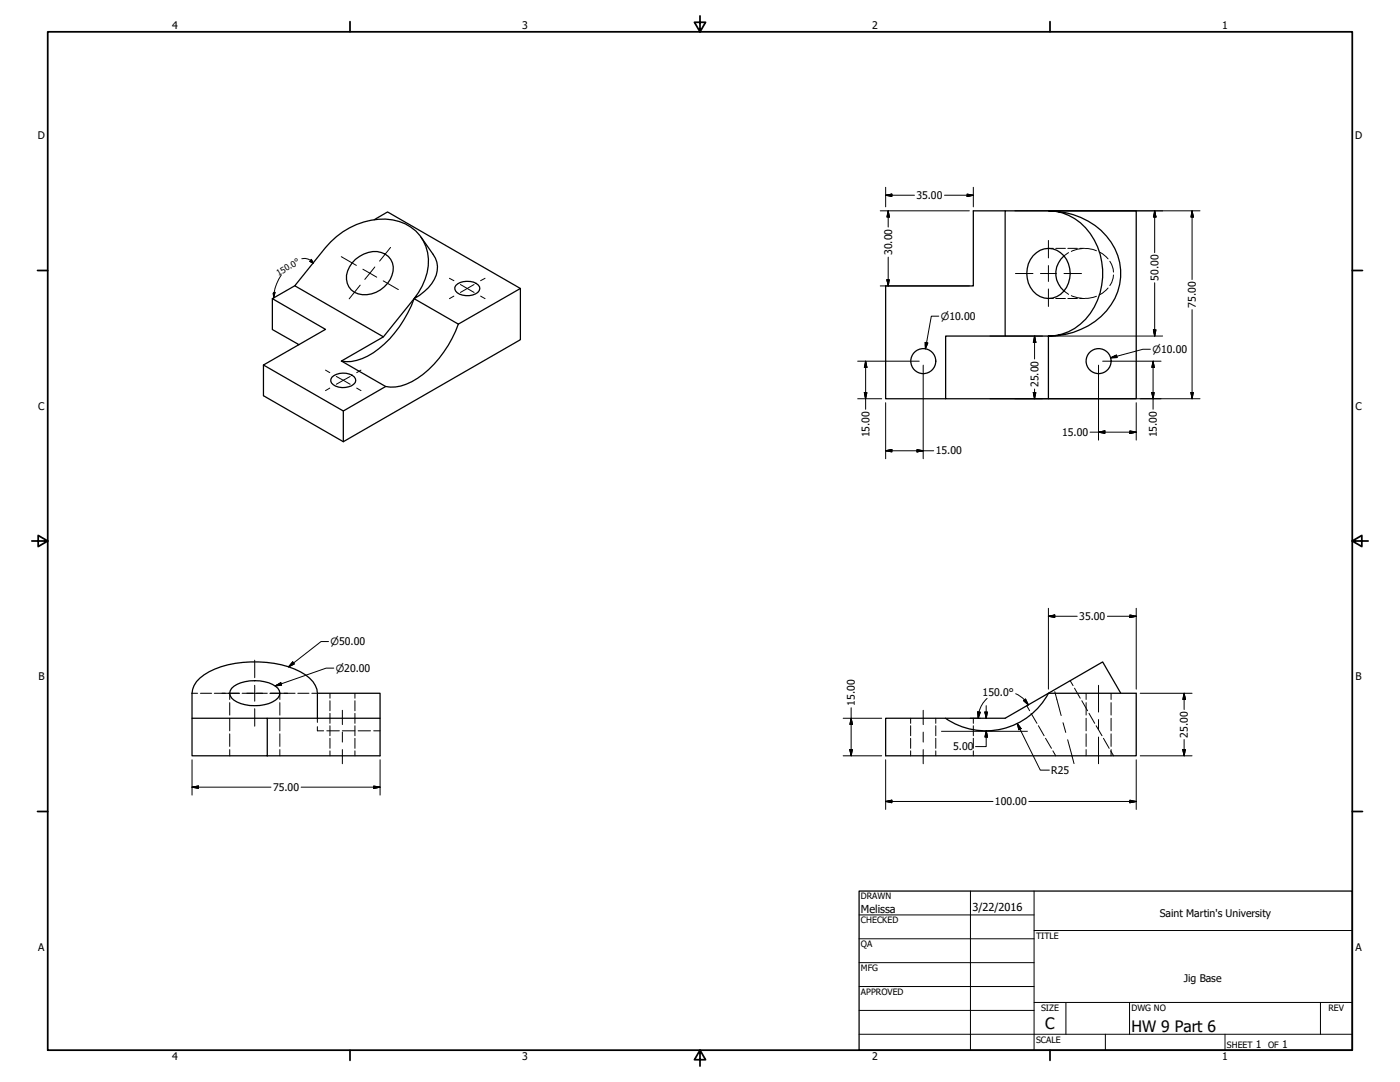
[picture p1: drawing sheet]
<svg xmlns="http://www.w3.org/2000/svg" width="559mm" height="432mm" viewBox="0 0 559 432" stroke-linecap="round" stroke-linejoin="round" font-family="sans-serif">
<!-- layer: Visible (ANSI) -->
<g fill="none" stroke="#000" stroke-width=".51">
<path d="M149.4 87.7l5.3-3.1 53 30.5-24.8 14.2M168.1 94.7l4.7 6.8a10.2 10.2 0 0 1-1.8 13.3l-3.6 3.1-2.1 1.3a21.8 21.8 0 0 0 4.7-20.8 17.6 17.6 0 0 0-18.9-10.9 30.9 30.9 0 0 0-21.2 11.3l-12.2 15.2 35.3 20.4 12.3-15.2 17.6 10.1M401.2 84.1h-12.7v30h-35v45h23.9M418.5 84.1a28.9 28.9 0 0 1 27.7 17.9 23.3 23.3 0 0 1-11.9 28 31.3 31.3 0 0 1-15.8 4.1 22.2 22.2 0 0 0 20.6-17.3 26.8 26.8 0 0 0-10.2-29.6 18.9 18.9 0 0 0-10.4-3.1zM117.7 114l-9 5.2M141.9 103.5a9.9 9.9 0 0 1 13.1-1.1 8.3 8.3 0 0 1-1.6 12.1 10 10 0 0 1-13.2 1.2 7.8 7.8 0 0 1 .3-10.7zM165.3 119.2a43.6 43.6 0 0 1-18.6 22.9 16.4 16.4 0 0 1-10.4 2M182 113.9a7.2 7.2 0 0 1 8.9-.2 2.09 2.09 0 0 1-1.1 3.6 7.1 7.1 0 0 1-7.9-1.2l-.4-1.5zM207.7 115.1v20.5l-70.7 40.7-31.8-18.4v-12.2M412.4 102a8.1 8.1 0 0 1 14.1 3.3 10.4 10.4 0 0 1-6.3 13.6 9 9 0 0 1-10.4-9.7 10.5 10.5 0 0 1 2.6-7.2zM424.7 102.1a9.1 9.1 0 0 0 0 14M119.3 137.5l-10.6-6v-12.3l21.2 12.2-24.7 14.3"/>
<path d="M153 134.4l-16.7 9.7M182.9 129.3a43.1 43.1 0 0 1-18.4 23 15.7 15.7 0 0 1-10.6 1.9M401.2 134.1h-23.8v25h76.1v-75h-52.3v50h17.3v25M105.2 145.7l31.8 18.3 16.9-9.8M132.5 150.6a7.1 7.1 0 0 1 8.9-.2 2.14 2.14 0 0 1-1.1 3.6 7.1 7.1 0 0 1-8-1.2l-.3-.7zM136.3 144.1l17.6 10.1M137 164v12.3M92.5 274.7a15.4 15.4 0 0 1 14.8-2.2 5.9 5.9 0 0 1 4.4 4.2 6.6 6.6 0 0 1-6.2 4.5 15 15 0 0 1-13-2.6 2.84 2.84 0 0 1 0-3.9zM126.7 276.7a10.7 10.7 0 0 0-6.8-8.6 43.9 43.9 0 0 0-36.5 0 10.7 10.7 0 0 0-6.8 8.6v9.9M418.5 276.7h35v24.9h-100v-15h47.7l38.9-22.4 7.3 12.5M418.5 276.7a28.4 28.4 0 0 1-41.1 9.9M76.6 286.6h30.1v15h-30.1z"/>
<path d="M106.7 286.6h45v15h-45M126.7 286.6v-9.9h25v9.9"/>
<circle cx="368.5" cy="144.1" r="5"/>
<circle cx="438.5" cy="144.1" r="5"/>
</g>
<!-- layer: Hidden (ANSI) -->
<g fill="none" stroke="#000" stroke-width=".4">
<path d="M418.5 99.1h1.9M421.4 99.1h3.9M426.2 99.1h3.8M431 99.1h1.9M432 99.2l-1.9 .2-2.5 .9M433.2 99.2l3.1 .4 1.3 .5M418.5 119.1h1.9M421.4 119.1h3.9M424.7 116.1l1.8 1.4M426.2 119.1h3.8M426.5 100.8l-1.8 1.3M427.6 118l2.5 .8 1.9 .3"/>
<path d="M431 119.1h1.9M437.6 118.2l-4.4 .9M438.7 100.5l1.3 .7 2.3 2.1M442.3 114.9l-2.3 2.1-1.3 .7M443 104.3l.7 1.3 .7 3M444.4 109.7l-.7 3-.7 1.3M76.6 276.7h2.3M80 276.7h4.5M85.5 276.7h4.5M91.1 276.7h4.5M91.7 276.7v2.4M96.6 276.7h4.5"/>
<path d="M102.2 276.7h4.5M107.8 276.7h4.4M111.7 276.7v2.4M113.3 276.7h4.5M118.9 276.7h4.4M124.5 276.7h2.2M131.7 276.7v1.9M131.7 279.7v4M141.7 276.7v1.9M141.7 279.7v4M427.2 271.7l1.1 1.9M428.9 274.6l2.3 4"/>
<path d="M431.8 279.7l2.3 4M433.5 276.7v2.4M443.5 276.7v2.4M91.7 280.4v5M91.7 286.6v5.1M91.7 292.9v5M91.7 299.1v2.5M111.7 280.4v5M111.7 286.6v5.1M111.7 292.9v5M111.7 299.1v2.5M126.7 286.6v1.7"/>
<path d="M126.7 290v1.7h2.5M130.4 291.7h5M131.7 284.7v4M131.7 289.6v4M131.7 294.6v4M131.7 299.7v1.9M136.7 291.7h5M141.7 284.7v4M141.7 289.6v4M141.7 294.6v4M141.7 299.7v1.9M142.9 291.7h5"/>
<path d="M149.2 291.7h2.5M363.5 286.6v2.1M363.5 289.6v4M363.5 294.6v4M363.5 299.7v1.9M373.5 286.6v2.1M373.5 289.6v4M373.5 294.6v4M373.5 299.7v1.9M388.5 286.6v2.1M388.5 289.6v4M388.5 294.6v4"/>
<path d="M388.5 299.7v1.9M409.8 281.6l1.2 2.1M411.5 284.7l2.4 4M414.5 289.6l2.3 4M417.3 294.6l2.4 4M420.2 299.7l1.2 1.9M433.5 280.4v5M433.5 286.6v5.1M433.5 292.9v5M433.5 299.1v2.5M434.7 284.7l2.2 4M437.5 289.6l2.4 4"/>
<path d="M440.4 294.6l2.3 4M443.3 299.7l1.2 1.9M443.5 280.4v5M443.5 286.6v5.1M443.5 292.9v5M443.5 299.1v2.5"/>
</g>
<!-- layer: Border (ANSI) -->
<g fill="none" stroke="#000" stroke-width=".7">
<path d="M19 12.7h520.8v406.4h-520.8zM139.7 8.6v4.1M279.4 6.3v6.4l-2.2-3.8h4.4l-2.2 3.8M419.1 8.6v4.1M15 107.9h4M539.8 107.9h4M12.7 215.9h6.3l-3.8-2.2v4.4l3.8-2.2M539.8 215.9l3.8 2.2v-4.4l-3.8 2.2h6.3M15 323.8h4M539.8 323.8h4M139.7 419.1v4.1M279.4 419.1l2.2 3.8h-4.4l2.2-3.8v6.3"/>
<path d="M419.1 419.1v4.1"/>
</g>
<!-- layer: Title (ANSI) -->
<g fill="none" stroke="#000" stroke-width=".4">
<path d="M387.3 355.6v63.5M412.7 355.6v63.5M342.9 365.1h69.8M342.9 374.6h69.8M412.7 371.3h127.1M342.9 384.2h69.8M342.9 393.7h69.8M342.9 412.7h196.9M342.9 403.2h69.8M412.7 400h127.1M425.4 400v12.7M441.2 412.7v6.4"/>
<path d="M450.8 400v12.7M488.9 412.7v6.4M527 400v12.7"/>
</g>
<path d="M342.9 355.6h196.9v63.5h-196.9z" fill="none" stroke="#000" stroke-width=".51"/>
<!-- layer: Sketch Geometry (ANSI) -->
<path d="M375.8 291.8h34.3" fill="none" stroke="#000" stroke-width=".4"/>
<!-- layer: Dimension (ANSI) -->
<g fill="none" stroke="#000" stroke-width=".4">
<path d="M353.5 77.9l2.5-.4v.9zM353.5 77.9h11.5M353.5 74.7v7.9M377 77.9h11.5M386 77.5l2.5 .4-2.5 .5zM388.5 74.7v7.9M351.3 84.1h35.6M354.5 84.1l.5 2.5h-1zM354.5 84.1v6.5M405.1 84.1h73.9M460.9 84.1l.5 2.5h-1zM460.9 84.1v16.7"/>
<path d="M475.8 84.1l.5 2.5h-.9zM475.8 84.1v27.5M109.1 117l.7-.4-.6 2.3zM112.3 109.7a17.7 17.7 0 0 0-3.1 9.2M120.5 103.3a4.3 4.3 0 0 1 4.5 1.7M124.3 103.5l.7 1.5-1.3-.7zM351.3 114.1h35.6M354 111.6h1l-.5 2.5zM354.5 102.6v11.5M460.9 112.8v21.3M369.3 136.7l1 .1-.9 2.4zM374.7 126.2h-3l-2.3 13"/>
<path d="M395.1 134.1h21M412.9 134.1l.5 2.6h-1zM412.9 134.1v9.2M420.1 134.1h44M459.2 139.4h-3l-12.9 3.4M460.4 131.6h1l-.5 2.5zM475.8 123.6v35.5M342.3 159.1h9.6M342.3 144.1h24.6M345 156.7h1l-.5 2.4zM345.5 144.1l.5 2.5h-1zM345.5 144.1v19.2"/>
<path d="M368.5 145.7v37.4M395.1 159.1h83.9M412.4 156.7h1l-.5 2.4zM412.9 155.3v3.8M438.5 145.7v29.9M440.1 144.1h23.3M443.3 142.8l2.3-1.1 .3 1zM459.7 156.7h1l-.5 2.4zM460.2 144.1l.5 2.5h-1zM460.2 144.1v19.2M475.4 156.7h.9l-.5 2.4zM353.5 179.9l2.5-.5v.9z"/>
<path d="M353.5 160.7v22.4M353.5 179.9h19.2M366 179.4l2.5 .5-2.5 .4zM435.1 172.5h18.4M438.5 172.5l2.5-.5v1zM451 172l2.5 .5-2.5 .5zM453.5 160.7v14.9M131.1 256h-3l-12.9 10.1M418.5 245.9l2.5-.5v1zM418.5 245.9h11.5M418.5 242.8v32.2M442 245.9h11.5"/>
<path d="M451 245.4l2.5 .5-2.5 .5zM453.5 242.8v32.2M109.9 273.7l2.2-1.2 .3 .9zM116.8 264.2l.7 .8-2.3 1.1zM133.2 266.6h-3l-20.3 7.1M394 278.7a10.7 10.7 0 0 0-3.5 7.9M405.4 276.8l2.6 1.7 2.5 2.8M408.6 279.6l.7-.6 1.2 2.3zM455.1 276.7h20.7M472.6 276.7l.5 2.4h-1zM472.6 276.7v6.4M336.5 286.6h15.4"/>
<path d="M339.2 299.1h1l-.5 2.5zM339.7 286.6l.5 2.5h-1zM339.7 282.4v19.2M387.3 286.6h4.1M390.3 284.1l1 .1-.8 2.4zM393.1 284.2h1l-.5 2.4zM393.6 291.7l.5 2.4h-1zM393.6 291.7v6.2h-4.2M393.6 281.6v5M406 288.7l1.5 2.1-.8 .4zM406 288.7l9.2 18.6h3.6M472.1 299.1h1l-.5 2.5z"/>
<path d="M472.6 295.1v6.5M76.6 314.1l2.6-.4v.9zM76.6 314.1h31.5M76.6 303.2v14.1M120.2 314.1h31.5M149.2 313.7l2.5 .4-2.5 .5zM151.7 303.2v14.1M336.5 301.6h15.4M353.5 319.8l2.5-.5v1.1zM353.5 303.2v19.8M353.5 319.8h42.9M410.7 319.8h42.8"/>
<path d="M451 319.3l2.5 .5-2.5 .6zM453.5 303.2v19.8M455.1 301.6h20.7"/>
</g>
<g fill="#000" stroke="#000" stroke-width=".4">
<path d="M353.5 77.9l2.5-.4zM353.5 77.9l2.5-.4v.9zM386 78.4l2.5-.5zM386 77.5l2.5 .4-2.5 .5zM354.5 84.1l.5 2.5zM354.5 84.1l.5 2.5h-1zM460.9 84.1l.5 2.5zM460.9 84.1l.5 2.5h-1zM475.8 84.1l.5 2.5zM475.8 84.1l.5 2.5h-.9zM109.1 117l.1 1.9zM109.1 117l.7-.4-.6 2.3z"/>
<path d="M123.7 104.3l1.3 .7zM124.3 103.5l.7 1.5-1.3-.7zM354 111.6l.5 2.5zM354 111.6h1l-.5 2.5zM369.3 136.7l.1 2.5zM369.3 136.7l1 .1-.9 2.4zM412.9 134.1l.5 2.6zM412.9 134.1l.5 2.6h-1zM460.4 131.6l.5 2.5zM460.4 131.6h1l-.5 2.5zM345 156.7l.5 2.4zM345 156.7h1l-.5 2.4z"/>
<path d="M345.5 144.1l.5 2.5zM345.5 144.1l.5 2.5h-1zM412.4 156.7l.5 2.4zM412.4 156.7h1l-.5 2.4zM443.3 142.8l2.3-1.1zM443.3 142.8l2.3-1.1 .3 1zM459.7 156.7l.5 2.4zM459.7 156.7h1l-.5 2.4zM460.2 144.1l.5 2.5zM460.2 144.1l.5 2.5h-1zM475.4 156.7l.4 2.4zM475.4 156.7h.9l-.5 2.4z"/>
<path d="M353.5 179.9l2.5-.5zM353.5 179.9l2.5-.5v.9zM438.5 172.5l2.5-.5zM438.5 172.5l2.5-.5v1zM451 173l2.5-.5zM451 172l2.5 .5-2.5 .5zM366 180.3l2.5-.4zM366 179.4l2.5 .5-2.5 .4zM418.5 245.9l2.5-.5zM418.5 245.9l2.5-.5v1zM451 246.4l2.5-.5zM451 245.4l2.5 .5-2.5 .5z"/>
<path d="M109.9 273.7l2.2-1.2zM109.9 273.7l2.2-1.2 .3 .9zM116.8 264.2l-1.6 1.9zM116.8 264.2l.7 .8-2.3 1.1zM408.6 279.6l1.9 1.7zM408.6 279.6l.7-.6 1.2 2.3zM472.6 276.7l.5 2.4zM472.6 276.7l.5 2.4h-1zM339.2 299.1l.5 2.5zM339.2 299.1h1l-.5 2.5zM339.7 286.6l.5 2.5zM339.7 286.6l.5 2.5h-1z"/>
<path d="M390.3 284.1l.2 2.5zM390.3 284.1l1 .1-.8 2.4zM393.1 284.2l.5 2.4zM393.1 284.2h1l-.5 2.4zM393.6 291.7l.5 2.4zM393.6 291.7l.5 2.4h-1zM406 288.7l1.5 2.1zM406 288.7l1.5 2.1-.8 .4zM472.1 299.1l.5 2.5zM472.1 299.1h1l-.5 2.5zM76.6 314.1l2.6-.4zM76.6 314.1l2.6-.4v.9z"/>
<path d="M149.2 314.6l2.5-.5zM149.2 313.7l2.5 .4-2.5 .5zM353.5 319.8l2.5-.5zM353.5 319.8l2.5-.5v1.1zM451 320.4l2.5-.6zM451 319.3l2.5 .5-2.5 .6z"/>
</g>
<!-- layer: Center Mark (ANSI) -->
<g fill="none" stroke="#000" stroke-width=".4">
<path d="M155.9 98.7l-4.4 5.5M418.5 95.9v7M136.2 102.4l6 3.5M143.8 113.8l-4.4 5.5M144.8 107.4l2.8 1.6M147.6 109l-2 2.5M147.6 109l2.8 1.6M149.6 106.6l-2 2.4M153 112.1l6 3.5M179.4 111.1l1.8 .9M181.2 118.2l-1.8 1M183.8 113.5l5.4 3.2"/>
<path d="M189.2 113.5l-5.4 3.2M191.8 118.2l1.8 1M193.6 111.1l-1.8 .9M405.3 109.2h7M415.3 109.2h6.3M418.5 106v6.3M418.5 115.3v7M424.7 109.2h7M129.9 147.7l1.7 1M131.6 154.9l-1.7 1M134.2 150.2l2.8 1.6M137 151.8l-2.8 1.6"/>
<path d="M137 151.8l2.8 1.6M139.8 150.2l-2.8 1.6M142.4 154.9l1.7 1M144.1 147.7l-1.7 1M88.5 276.7h7M98.5 276.7h6.3M101.7 263.5v6.9M101.7 273.5v6.3M107.8 276.7h7.1M101.7 282.8v7"/>
</g>
<!-- layer: Centerline (ANSI) -->
<g fill="none" stroke="#000" stroke-width=".4">
<path d="M421 276l2.5 9.6M438.5 273.5v10.7M136.7 283.5v5.7M136.7 292.2v4M136.7 299.1v5.7M368.5 283.5v5.7M368.5 292.2v4M368.5 299.1v5.7M424.3 288.4l1.1 3.9M426.1 295.2l1.8 6.6M438.5 287.1v4M438.5 294.1v10.7"/>
<path d="M427.9 301.6l.8 3.1"/>
</g>
<g font-size="6.3">
<text x="417.2" y="410.6">C</text>
<text x="451.6" y="411.9">HW 9 Part 6</text>
</g>
<g font-size="4.4">
<text x="343.7" y="364.3">Melissa</text>
<text x="388.1" y="363.7">3/22/2016</text>
</g>
<g font-size="4.2">
<text x="68.7" y="11.7">4</text>
<text x="208.4" y="11.7">3</text>
<text x="348.1" y="11.7">2</text>
<text x="487.8" y="11.7">1</text>
<text x="15.1" y="55.5">D</text>
<text x="540.9" y="55.5">D</text>
<text x="365.8" y="79.4">35.00</text>
<text x="356" y="101.8" transform="rotate(-90 356 101.8)">30.00</text>
<text x="462.4" y="112" transform="rotate(-90 462.4 112)">50.00</text>
<text x="477.3" y="122.8" transform="rotate(-90 477.3 122.8)">75.00</text>
<text x="414.5" y="154.5" transform="rotate(-90 414.5 154.5)">25.00</text>
<text x="15.2" y="163.4">C</text>
<text x="541" y="163.4">C</text>
<text x="423.9" y="174">15.00</text>
<text x="347" y="174.6" transform="rotate(-90 347 174.6)">15.00</text>
<text x="461.8" y="174.6" transform="rotate(-90 461.8 174.6)">15.00</text>
<text x="373.5" y="181.4">15.00</text>
<text x="430.8" y="247.5">35.00</text>
<text x="15.3" y="271.4">B</text>
<text x="541.1" y="271.4">B</text>
<text x="341.2" y="281.6" transform="rotate(-90 341.2 281.6)">15.00</text>
<text x="392.2" y="277.8">150.0°</text>
<text x="380.4" y="299.5">5.00</text>
<text x="474.2" y="294.3" transform="rotate(-90 474.2 294.3)">25.00</text>
<text x="419.6" y="308.9">R25</text>
<text x="109" y="315.7">75.00</text>
<text x="397.1" y="321.4">100.00</text>
<text x="462.9" y="365.8">Saint Martin's University</text>
<text x="15.2" y="379.3">A</text>
<text x="541" y="379.3">A</text>
<text x="472.5" y="391.8">Jig Base</text>
<text x="501.3" y="418.3">1</text>
<text x="511.8" y="418.3">1</text>
<text x="68.7" y="423.2">4</text>
<text x="208.4" y="423.2">3</text>
<text x="348.1" y="423.2">2</text>
<text x="487.8" y="423.2">1</text>
</g>
<g font-size="4">
<text x="375.5" y="127.6">⌀10.00</text>
<text x="460" y="140.8">⌀10.00</text>
<text x="132" y="257.5">⌀50.00</text>
<text x="134" y="268.1">⌀20.00</text>
</g>
<g font-size="3.5">
<text x="343.7" y="358.9">DRAWN</text>
<text x="343.7" y="368.5">CHECKED</text>
<text x="413.5" y="374.6">TITLE</text>
<text x="343.7" y="378">QA</text>
<text x="343.7" y="387.5">MFG</text>
<text x="343.7" y="397.1">APPROVED</text>
<text x="415.5" y="403.4">SIZE</text>
<text x="451.6" y="403.4">DWG NO</text>
<text x="530.3" y="403.4">REV</text>
<text x="413.5" y="416.1">SCALE</text>
<text x="489.7" y="418.3">SHEET</text>
<text x="506.2" y="418.3">OF</text>
</g>
<text font-size="3.4" x="111.1" y="110.2" transform="rotate(-30 111.1 110.2)">150.0°</text>
</svg>
